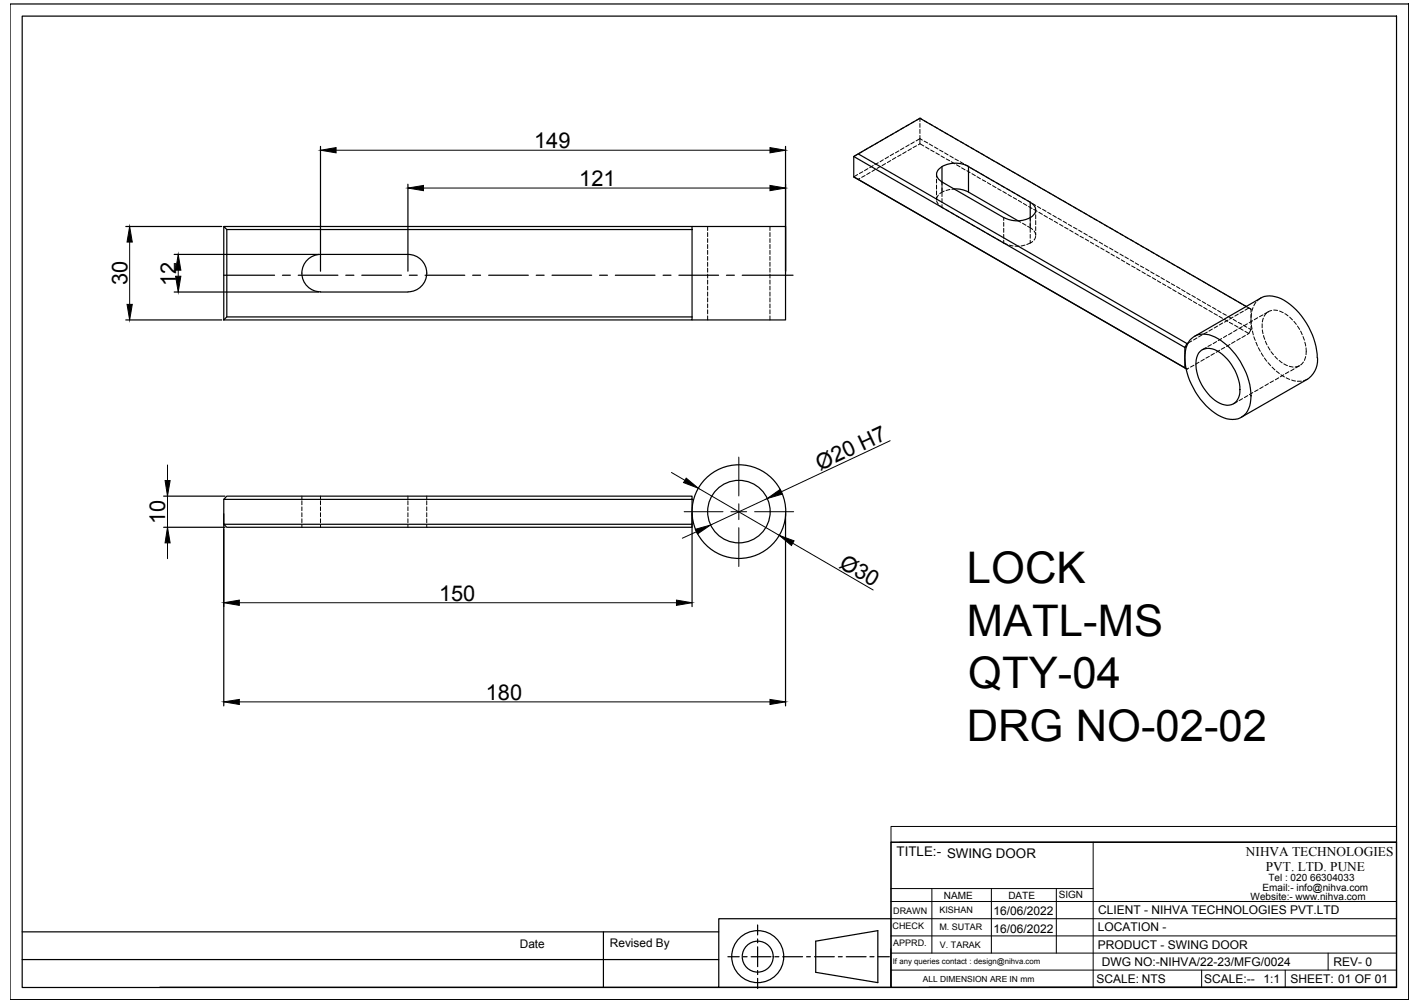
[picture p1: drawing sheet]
<svg xmlns="http://www.w3.org/2000/svg" width="297mm" height="210mm" viewBox="0 0 297 210" stroke-linecap="round" stroke-linejoin="round" font-family="sans-serif">
<!-- layer: 0 -->
<g fill="none" stroke="#000" stroke-width=".25">
<path d="M2.1 .8h292.6v208.4h-292.6zM4.6 3.4h287.5v203.3h-287.5zM67 30.6v26.2M85.3 38.6v18.2M164.3 30.6v26.2M178.6 32.8l.9-.6 68.8 39.7-.5 .8zM178.6 37l69.5 40.1-.3-.1v-4.3M178.6 32.8v4.2l69.2 40M179.5 32.2l12.9-7.4 68.3 39.3M197 38.1v-3.2a1.7 1.7 0 0 0-1.1 1.6 1.7 1.7 0 0 0 1.1 1.6l13 7.4M197.1 34.8a6 6 0 0 1 5.5 0M199.6 39.5l1.6 .2 1.4 .5"/>
<path d="M26.3 47.4h20.1M36.4 53.2h30.3M46.8 47.4h98v.6h-97.4zM46.8 47.4v19.6M46.8 57.6h10.6M47.4 48v18.3l-.6 .7M59.1 57.6h1.6M62.4 57.6h8.3M72.3 57.6h1.7M75.7 57.6h8.3M85.6 57.6h1.7M88.9 57.6h8.3"/>
<path d="M98.9 57.6h1.6M102.2 57.6h8.3M112.2 57.6h1.6M115.5 57.6h8.3M125.4 57.6h1.7M128.7 57.6h8.3M138.7 57.6h1.7M142 57.6h8.3M144.8 47.4h19.5v19.6h-19.5M144.8 48v18.3M152 57.6h1.6M155.3 57.6h10.6"/>
<path d="M210 45.5a6 6 0 0 0 5.6 0M215.5 42.3v3.2a1.7 1.7 0 0 0 1.1-1.6 1.7 1.7 0 0 0-1.1-1.6l-12.9-7.4v5.3l10.4 6M26.3 67h20.1M36.4 61.1h30.3M47.4 66.3h97.4M67 61.1h18.3M67.1 61.1a3.9 3.9 0 0 1-4-3.9 3.9 3.9 0 0 1 4-4h18.2a3.9 3.9 0 0 1 4 3.9 3.9 3.9 0 0 1-3.9 4M144.8 66.3v.7h-98M248.5 71.8l-.2 .1M248.9 71.2a4.1 4.1 0 0 1 5.2-.7 14.8 14.8 0 0 1 7.5 13.1 3.9 3.9 0 0 1-5.6 3.8 14.4 14.4 0 0 1-8-14l.3-1.2zM249.9 70.4l13.8-8a5.2 5.2 0 0 1 5.6 .9 15.3 15.3 0 0 1 6.2 11.6M251 73.6a3.1 3.1 0 0 1 4.2 .2 9.8 9.8 0 0 1 4.1 8.9 2.64 2.64 0 0 1-4.1 1.7 9.5 9.5 0 0 1-4.9-9.6z"/>
<path d="M273.5 79.4l-13.8 7.9M275.6 74.8a4.9 4.9 0 0 1-2 4.5M34.2 110.3h12.9M34.2 103.8h12.9M46.8 104.5v5.2h98v-5.2M46.8 109.7l.6 .6h97.4v-.6M46.8 107.5v40.2M47.4 103.8h97.4v.7h-98zM144.8 107.5v19.4M164.3 107.5v40.2M186.4 176.3h105.7v30.3h-105.7zM4.6 195h145.8"/>
<path d="M126.2 195v11.7M158.5 193.6v2.1M158.5 196.5v.8M158.5 198.1v4.2M170.6 197l13-2.2v10.8l-13-2.1zM186.4 192.3h-36v14.3h-117M4.6 200.8h145.8M150.4 206.6h36M152.3 200.2h2.3M155.4 200.2h.9M157.1 200.2h4.2M158.5 203.1v.8"/>
<path d="M158.5 204.8v2.1M162.1 200.2h.8M163.7 200.2h4.2M168.7 200.2h.8M170.4 200.2h4.1M175.4 200.2h.8M177 200.2h4.2M182 200.2h.8M183.6 200.2h2.4M194.3 206.6h97.8"/>
<circle cx="154.6" cy="107.1" r="9.8"/>
<circle cx="154.6" cy="107.1" r="6.5"/>
<circle cx="158.5" cy="200.2" r="5.4"/>
<circle cx="158.5" cy="200.2" r="3.2"/>
</g>
<g fill="none" stroke="#000" stroke-width=".21">
<path d="M70.3 31.4h90.8M88.6 39.4h72.5M179.4 32.3l-.8 .5M179.4 36.5l-.8 .5M179.9 37.3l-.4 .2M180.5 31.7l-.7 .4M180.5 35.9l-.7 .4M181 36.7l-.8 .4M181.6 31l-.8 .4M181.6 35.3l-.8 .4M182 36.1l-.7 .4M182.7 30.4l-.8 .4"/>
<path d="M182.7 34.7l-.8 .4M183.1 35.5l-.7 .4M183.7 29.8l-.7 .4M183.7 34.1l-.7 .3M184.2 34.8l-.7 .4M184.8 29.2l-.7 .4M184.8 33.4l-.7 .5M185.2 34.2l-.7 .5M185.9 28.5l-.7 .4M185.9 32.8l-.7 .4M186.3 33.6l-.7 .4M186.9 27.9l-.7 .4"/>
<path d="M186.9 32.2l-.7 .4M187.4 33l-.7 .4M188 27.3l-.7 .4M188 31.6l-.7 .4M188.5 32.4l-.7 .4M189.1 26.7l-.7 .4M189.1 30.9l-.7 .5M189.6 31.7l-.8 .5M190.2 26.1l-.7 .3M190.2 30.3l-.7 .4M190.7 31.1l-.8 .4M191.2 25.4l-.7 .5"/>
<path d="M191.2 29.7l-.7 .4M191.7 30.5l-.7 .4M192.4 24.8h.1M192.4 24.8l.5 .2M192.4 30.1l.8 .5M192.4 24.8l-.8 .4M192.4 24.8v.6M192.4 25.9v.8M192.4 27.1v.8M192.4 28.3v1.8M192.4 30.1l-.3 .2M192.9 29.3l-.5-.3-.8 .5"/>
<path d="M193.3 25.3l.7 .4M193.3 29.5l.7 .4M193.6 30.8l.7 .4M194.4 25.9l.7 .4M194.4 30.1l.7 .5M194.7 31.4l.7 .4M195.5 26.5l.7 .4M195.5 30.8l.7 .4M195.8 32l.7 .4M195.9 36.5v.6M195.9 37.5v.8M195.9 38.7v.9"/>
<path d="M195.9 39.9v.9M196.5 27.1l.8 .4M196.5 31.4l.8 .4M196.8 32.6l.8 .4M197 38.1v.8M197 39.1v1.1M197.5 40l-.5 .2M197.6 27.8l.7 .3M197.6 32l.7 .4M197.9 33.3l.8 .3M198.7 28.3l.7 .5M198.7 32.6l.7 .4"/>
<path d="M198.7 39.7l-.8 .2M199 33.9l.7 .4M199.6 39.6h-.5M199.8 29l.7 .4M199.8 33.3l.7 .3M200.1 34.5l.7 .4M200.9 29.6l.7 .4M200.9 33.9l.7 .4M201.2 35.1l.7 .4M201.9 30.2l.7 .4M201.9 34.5l.7 .4M202.3 35.7l.6 .4"/>
<path d="M203 30.8l.7 .5M203 35.1l.7 .4M203.3 36.4l.7 .4M204.1 31.5l.7 .4M204.1 35.7l.7 .4M204.4 37l.7 .4M205.2 32.1l.7 .4M205.2 36.4l.7 .4M205.5 37.6l.7 .4M206.2 32.7l.8 .4M206.2 37l.8 .4M206.5 38.2l.7 .4"/>
<path d="M207.3 33.3l.7 .5M207.3 37.6l.7 .4M207.6 38.8l.8 .5M208.4 33.9l.7 .5M208.4 38.2l.7 .4M208.7 39.5l.7 .4M209.5 34.6l.7 .4M209.5 38.8l.7 .5M210.6 35.2l.7 .4M210.6 39.5l.7 .4M211.6 35.8l.7 .4M212.7 36.4l.7 .5"/>
<path d="M213.8 37.1l.7 .4M214.9 37.7l.7 .4M215.9 38.3l.7 .4M217 38.9l.7 .5M218.1 39.6l.7 .3M27.1 50.7v13M37.3 56.5v1.3M148 47.4v.8M148 48.7v.8M148 49.9v.8M148 51.2v.8M148 52.4v.8"/>
<path d="M148 53.7v.8M148 54.9v.8M148 56.1v.9M148 57.4v.8M148 58.6v.9M148 59.9v.8M161.1 47.4v.8M161.1 48.7v.8M161.1 49.9v.8M161.1 51.2v.8M161.1 52.4v.8M161.1 53.7v.8"/>
<path d="M161.1 54.9v.8M161.1 56.1v.9M161.1 57.4v.8M161.1 58.6v.9M161.1 59.9v.8M195.9 41.2v.6M195.9 42l.4 .7M196.3 40.8l-.4 .8M196.6 43l.4 .4M197 40.2l-.4 .3M197 43.4l.4 .2M197 40.3v.8"/>
<path d="M197 41.6v.8M197 42.8v.6M197.8 43.8l.7 .4M198.9 44.4l.6 .5M199.9 45.1l.7 .4M201 45.7l.7 .4M202.1 46.3l.7 .4M203.1 46.9l.8 .5M204.2 47.6l.8 .3M205.3 48.2l.7 .4M206.4 48.8l.7 .4M207.5 49.4l.7 .4"/>
<path d="M208.6 50l.7 .4M209.8 40.1l.7 .4M210 50.3v.6l-.4-.2M210 50.9l.7 .3M210 45.5v.6M210 46.6v.8M210 47.8v.8M210 49.1v.8M210.8 40.7l.8 .4M211.1 51.3l.8 .2M211.6 40.1l.7 .4M211.9 41.3l.8 .4"/>
<path d="M212.3 51.5h.9M212.7 40.7l.7 .4M213 46.2l.5 .3M213 41.9l.7 .5M213.8 41.3l.7 .4M213.9 46.7l.7 .4M214.1 42.6l.7 .4M214.4 51.3l-.8 .2M214.9 41.9l.7 .5M215 47.4l.5 .3M215.2 43.2l.7 .4M215.5 50.3v.6l.5-.4"/>
<path d="M215.5 47.7l.5 .3M215.5 50.9l-.7 .3M215.5 45.5v.9M215.5 46.6v1.1M215.5 47.8v.8M215.5 49.1v.8M215.9 42.6l.7 .4M216.2 43.8l.7 .4M216.3 48.3l.3 .8M216.6 49.5l-.3 .7M216.6 43.9v.6M216.6 44.9v.9"/>
<path d="M216.6 46.2v.8M216.6 47.4v.8M216.6 48.7v.6M217 43.2l.7 .4M217.3 44.4l.7 .5M218.1 43.8l.7 .4M218.4 45.1l.7 .4M219.1 40.2l.8 .4M219.1 44.4l.8 .5M219.5 45.7l.7 .4M220.2 40.8l.8 .4M220.2 45.1l.8 .4"/>
<path d="M220.5 46.3l.8 .4M221.3 41.4l.7 .5M221.3 45.7l.7 .4M221.6 46.9l.8 .5M222.4 42l.7 .4M222.4 46.3l.7 .4M222.7 47.6l.7 .3M223.5 42.7l.7 .4M223.5 46.9l.7 .5M223.8 48.2l.7 .4M224.6 43.3l.7 .4M224.6 47.6l.7 .3"/>
<path d="M224.9 48.8l.7 .4M225.6 43.9l.7 .4M225.6 48.2l.7 .4M225.9 49.4l.7 .4M226.7 44.5l.7 .4M226.7 48.8l.7 .4M227 50l.7 .4M227.8 45.2l.7 .4M227.8 49.4l.7 .4M228.1 50.7l.7 .4M228.8 45.8l.8 .4M228.8 50l.8 .4"/>
<path d="M229.2 51.3l.7 .4M229.9 46.4l.8 .4M229.9 50.7l.8 .4M230.2 51.9l.8 .4M231 47l.7 .4M231 51.3l.7 .4M231.3 52.5l.8 .4M232.1 47.7l.7 .3M232.1 51.9l.7 .4M232.4 53.2l.7 .4M233.2 48.2l.7 .5M233.2 52.5l.7 .4"/>
<path d="M233.5 53.7l.7 .5M234.3 48.9l.7 .4M234.3 53.2l.7 .4M234.6 54.4l.7 .4M235.3 49.5l.7 .4M235.3 53.7l.7 .5M235.6 55l.7 .4M236.4 50.1l.7 .4M236.4 54.4l.7 .4M236.7 55.7l.7 .3M237.5 50.7l.7 .5M237.5 55l.7 .4"/>
<path d="M237.8 56.2l.7 .5M238.5 51.4l.8 .4M238.5 55.7l.8 .3M238.9 56.9l.7 .4M239.6 52l.8 .4M239.6 56.2l.8 .5M239.9 57.5l.8 .4M240.7 52.6l.7 .4M240.7 56.9l.7 .4M241 58.1l.8 .4M241.8 53.2l.7 .5M241.8 57.5l.7 .4"/>
<path d="M242.1 58.7l.7 .5M242.9 53.9l.7 .4M242.9 58.1l.7 .4M243.2 59.4l.7 .4M244 54.5l.7 .4M244 58.7l.7 .5M244.2 60l.8 .4M245 55.1l.7 .4M245 59.4l.7 .4M246.1 55.7l.7 .4M246.1 60l.7 .4M247.2 56.3l.7 .5"/>
<path d="M248.2 57l.7 .4M249.3 57.6l.7 .4M250.4 58.2l.7 .4M251.5 58.8l.7 .5M252.5 59.5l.8 .4M148 61.1v.9M148 62.3v.9M148 63.6v.8M148 64.8v.9M148 66.1v.9M161.1 61.1v.9M161.1 62.3v.9"/>
<path d="M161.1 63.6v.8M161.1 64.8v.9M161.1 66.1v.9M245.3 60.6l.7 .4M246.4 61.2l.7 .5M247.2 60.6l.7 .4M247.5 61.8l.7 .5M248.2 61.2l.7 .5M248.6 62.5l.7 .4M248.7 77l-.4 .2-.2-.1M249.3 71.4l-.8 .4M249.3 61.8l.7 .5"/>
<path d="M249.6 63.1l.7 .4M249.8 76.4l-.8 .4M250.4 70.7l-.7 .4M250.4 62.5l.7 .4M250.7 63.7l.7 .4M250.8 75.8l-.7 .4M251.4 70.1l-.7 .4M251.5 63.1l.7 .4M251.8 64.3l.7 .5M251.9 75.2l-.7 .4M252.3 72.7l-.8 .5M252.5 69.5l-.7 .4"/>
<path d="M252.5 63.7l.8 .4M252.9 65l.7 .4M253 74.6l-.7 .4M253.4 72.1l-.7 .4M253.6 68.9l-.7 .4M253.6 60.1l.8 .4M253.6 64.3l.8 .5M253.9 65.6l.8 .4M254 73.9l-.7 .5M254.5 71.5l-.7 .4M254.7 68.2l-.7 .5M254.7 60.7l.7 .4"/>
<path d="M254.7 65l.7 .4M255 66.2l.7 .4M255.1 73.3l-.7 .4M255.6 70.9l-.8 .4M255.8 67.6l-.8 .4M255.8 61.3l.7 .5M255.8 65.6l.7 .4M256.1 66.8l.7 .5M256.2 72.7l-.7 .4M256.6 70.2l-.7 .4M256.9 67l-.8 .4M256.9 62l.7 .3"/>
<path d="M256.9 66.2l.7 .4M257.2 67.5l.7 .3M257.3 72.1l-.7 .4M257.7 69.6l-.7 .4M257.9 66.4l-.7 .4M258 62.6l.6 .4M258 66.8l.6 .5M258.3 68.1l.7 .4M258.3 71.4l-.7 .5M258.8 69l-.8 .4M259 65.7l-.7 .5M259 63.2l.7 .4"/>
<path d="M259 67.5l.7 .3M259.3 68.7l.7 .4M259.4 70.8l-.7 .4M259.9 68.4l-.7 .4M260.1 65.1l-.7 .4M260.1 63.8l.7 .4M260.1 68.1l.7 .4M260.4 69.3l.8 .5M260.5 70.2l-.7 .4M260.7 64.1l.5 .4M260.9 67.8l-.7 .4M261.2 64.4l.5 .3"/>
<path d="M261.2 68.7l.5 .3M261.2 69.8l-.3 .2M261.7 66.8v.8M261.7 64.7l-.5-.2-.8 .4M261.7 69l-.5 .8M261.7 64.7v.7M261.7 65.8v.9M261.7 67.1v.8M261.7 68.3v.7M261.8 65.6l-.1 .8M261.8 68.1l.1 .8M262 69.3l.2 .8"/>
<path d="M262 67.1l-.7 .4M262.1 64.4l-.2 .7M262.3 70.5l.3 .7M262.7 63.3l-.4 .7M262.7 71.7l.3 .7M263.1 66.5l-.7 .4M263.2 72.8l.4 .7M263.7 62.4l-.7 .6M263.8 73.9l.5 .7M264 67.8v.8M264.1 69l.1 .8M264.2 65.9l-.7 .4"/>
<path d="M264.3 66.6l-.2 .8M264.3 70.2l.3 .8M264.5 74.9l.5 .7M264.7 71.4l.3 .8M265 65.5l-.6 .7M265.2 75.9l.6 .6M265.2 72.5l.5 .8M265.4 65.2l-.9 .5M265.9 73.6l.5 .6M266 65l-.8 .3M266.1 76.8l.6 .6M266.4 79.7l-.7 .4"/>
<path d="M266.4 64.9l.8 .1M266.7 74.6l.5 .6M267 77.7l.6 .5M267.5 79.1l-.7 .4M267.6 75.4l.6 .5M267.7 65.1l.7 .3M268 78.4l.7 .5M268.5 76.1l.8 .4M268.5 78.4l-.7 .5M268.8 65.6l.6 .5M269.1 79.1l.7 .3M269.6 77.8l-.7 .4"/>
<path d="M269.7 76.7l.8 .1M269.8 66.4l.6 .6M270.2 79.5l.8 .2M270.7 67.3l.5 .6M270.7 77.2l-.7 .4M271.4 79.8h.8M271.4 68.2l.5 .7M271.7 76.6l-.8 .2M271.9 76.5l-.9 .5M272.1 69.3l.3 .7M272.6 70.4l.3 .8M272.7 75.8l-.6 .6"/>
<path d="M273 71.6l.1 .8M273.1 74.6l-.2 .8M273.2 72.8v1.4M273.5 79.4l-.8 .3M35 97.3v3.3M140.4 98.9l2.9 1.6M154.5 95.7v8.1M186.2 92.2l-22.8 10.7M258.9 84l-.9 .5M259.9 83.4l-.7 .4M261 82.8l-.7 .4M262.1 82.2l-.7 .4"/>
<path d="M263.2 81.6l-.7 .3M264.2 80.9l-.7 .5M265.3 80.3l-.7 .4M35 103.8v6.5M35 113.6v3.3M63.1 103.8v.6M63.1 104.8v.8M63.1 106.1v.8M63.1 107.3v.8M63.1 108.6v.8M63.1 109.8v.5M67 103.8v.6"/>
<path d="M67 104.8v.8M67 106.1v.8M67 107.3v.8M67 108.6v.8M67 109.8v.5M85.3 103.8v.6M85.3 104.8v.8M85.3 106.1v.8M85.3 107.3v.8M85.3 108.6v.8M85.3 109.8v.5M89.3 103.8v.6"/>
<path d="M89.3 104.8v.8M89.3 106.1v.8M89.3 107.3v.8M89.3 108.6v.8M89.3 109.8v.5M143.1 107.1h8.1M145.7 111.3l-3 1.3M146.1 102.2l16.9 9.8M154.5 105.4v1.7h-1.6M154.5 110.4v8.2M156.2 107.1h-1.7v1.6M157.8 107.1h8.2"/>
<path d="M160.5 104.3l-11.9 5.6M165.8 113.7l16.9 9.8M50.1 126.1h91.4M50.1 146.9h111M186.4 173h105.7v3.3h-105.7zM186.4 176.3v30.3M188.2 176.3h103.9M228.7 176.3v30.3M186.4 199.5h105.7M186.4 195.9h105.7M186.4 192.3h105.7M186.4 188.7h105.7"/>
<path d="M186.4 186h42.3M194.9 186v13.5M207.4 186v13.5M221 186v13.5M277.8 199.5v3.5M186.4 203h105.7M251.4 203v3.6M268.8 203v3.6"/>
</g>
<g fill="#000" stroke="#000" stroke-width=".21">
<path d="M67 31.4l3.3-.5v1.1zM85.3 39.4l3.3-.6v1.1zM161.1 38.8l3.2 .6-3.2 .5zM161.1 30.9l3.2 .5-3.2 .6zM27.1 47.4l.6 3.3h-1.1zM37.3 53.2l.5 3.3h-1.1zM36.7 57.8h1.1l-.5 3.3zM26.6 63.7h1.1l-.6 3.3zM35 110.3l.6 3.3h-1.1zM34.5 100.6h1.1l-.6 3.2zM143.5 100.1l2.6 2.1-3.1-1.2zM145.4 110.8l3.2-.9-2.7 1.8z"/>
<path d="M160.5 104.3l2.7-1.9 .4 1zM163 112l3.1 1.2-.5 1zM46.8 126.1l3.3-.5v1.1zM141.5 125.6l3.3 .5-3.3 .6zM46.8 146.9l3.3-.5v1zM161.1 146.4l3.2 .5-3.2 .5z"/>
</g>
<g font-size="9.1">
<text x="202.3" y="122">LOCK</text>
<text x="202.3" y="133">MATL-MS</text>
<text x="202.6" y="144">QTY-04</text>
<text x="202.2" y="155">DRG NO-02-02</text>
</g>
<g font-size="4.6">
<text x="111.7" y="31">149</text>
<text x="121.2" y="38.9">121</text>
<text x="26.7" y="59.7" transform="rotate(-90 26.7 59.7)">30</text>
<text x="36.9" y="59.8" transform="rotate(-90 36.9 59.8)">12</text>
<text x="171.6" y="98.5" transform="rotate(-25 171.6 98.5)">Ø20 H7</text>
<text x="34.6" y="109.8" transform="rotate(-90 34.6 109.8)">10</text>
<text x="175.3" y="118.6" transform="rotate(30 175.3 118.6)">Ø30</text>
<text x="91.8" y="125.7">150</text>
<text x="101.6" y="146.4">180</text>
</g>
<g font-size="2.8">
<text x="187.6" y="179.2">TITLE:- SWING DOOR</text>
<text x="260.6" y="179.1">NIHVA TECHNOLOGIES</text>
<text x="264.8" y="182.3">PVT. LTD. PUNE</text>
</g>
<g font-size="2.5">
<text x="207.8" y="191.6">16/06/2022</text>
<text x="229.7" y="191.3">CLIENT - NIHVA TECHNOLOGIES PVT.LTD</text>
<text x="207.8" y="195.2">16/06/2022</text>
<text x="229.6" y="194.9">LOCATION -</text>
<text x="108.7" y="198.5">Date</text>
<text x="127.6" y="198.2">Revised By</text>
<text x="229.6" y="198.5">PRODUCT - SWING DOOR</text>
<text x="230.5" y="202.1">DWG NO:-NIHVA/22-23/MFG/0024</text>
<text x="279" y="202.1">REV- 0</text>
<text x="229.3" y="205.7">SCALE: NTS</text>
<text x="251.9" y="205.7">SCALE:--</text>
<text x="264.3" y="205.7">1:1</text>
<text x="269.9" y="205.7">SHEET: 01 OF 01</text>
</g>
<g font-size="2.1">
<text x="265.3" y="184.4">Tel : 020 66304033</text>
<text x="197.4" y="188.1">NAME</text>
<text x="210.9" y="188.2">DATE</text>
<text x="221.5" y="188">SIGN</text>
<text x="261.6" y="188.4">Website:- www.nihva.com</text>
<text x="264.1" y="186.5">Email:- info@nihva.com</text>
</g>
<g font-size="1.9">
<text x="186.8" y="191.2">DRAWN</text>
<text x="196.5" y="191.1">KISHAN</text>
<text x="186.7" y="194.4">CHECK</text>
<text x="186.8" y="198">APPRD.</text>
<text x="196.5" y="194.7">M. SUTAR</text>
<text x="196.6" y="198.3">V. TARAK</text>
</g>
<text font-size="1.8" x="193" y="205.4">ALL DIMENSION ARE IN mm</text>
<text font-size="1.6" x="186.8" y="201.7">If any queries contact : design@nihva.com</text>
</svg>
